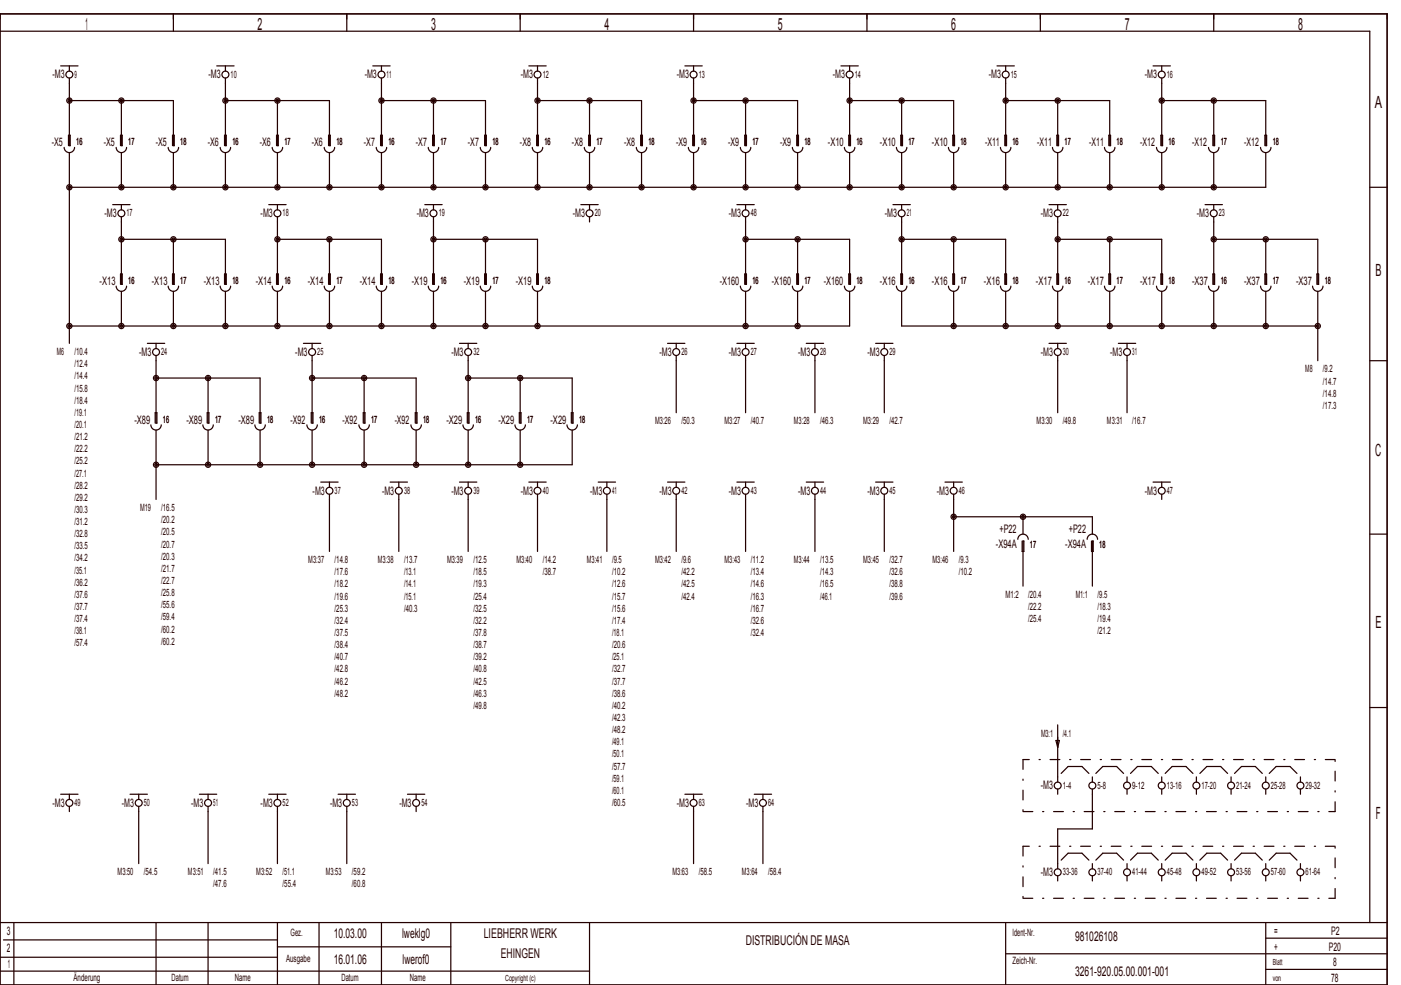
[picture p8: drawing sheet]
<svg xmlns="http://www.w3.org/2000/svg" width="404mm" height="284mm" viewBox="0 0 404 284" stroke-linecap="round" stroke-linejoin="round" font-family="sans-serif">
<g fill="none" stroke="#240000" stroke-width=".35">
<path d="M0 4h400v280h-400zM0 9h395v257M17.5 19h5M20 19v1.5M50 4v5M62.5 19h5M65 19v1.5M100 4v5M107.5 19h5M110 19v1.5M150 4v5M152.5 19h5"/>
<path d="M155 19v1.5M197.5 19h5M200 4v5M200 19v1.5M242.5 19h5M245 19v1.5M250 4v5M287.5 19h5M290 19v1.5M300 4v5M332.5 19h5M335 19v1.5"/>
<path d="M350 4v5M20 22.5v19.5h.3v-3h-.5v3M20 29h30v13h.2v-3h-.5v3M35 29v13h.3v-3h-.6v3M65 22.5v19.5h.2v-3h-.5v3M65 29h30v13h.2v-3h-.4v3M80 29v13h.2v-3h-.4v3M110 22.5v19.5h.3v-3h-.5v3M110 29h30v13h.3v-3h-.6v3M125 29v13h.3v-3h-.6v3M155 22.5v19.5h.2v-3h-.5v3M155 29h30v13h.2v-3h-.4v3"/>
<path d="M170 29v13h.2v-3h-.5v3M200 22.5v19.5h.3v-3h-.5v3M200 29h30v13h.3v-3h-.6v3M215 29v13h.2v-3h-.4v3M245 22.5v19.5h.3v-3h-.6v3M245 29h30v13h.2v-3h-.4v3M260 29v13h.2v-3h-.5v3M290 22.5v19.5h.3v-3h-.5v3M290 29h30v13h.3v-3h-.5v3M305 29v13h.2v-3h-.4v3M335 22.5v19.5h.3v-3h-.6v3M335 29h30v13h.2v-3h-.4v3"/>
<path d="M350 29v13h.2v-3h-.5v3M18.5 42.5a1.5 1.5 0 0 0 1.5 1.5 1.5 1.5 0 0 0 1.5-1.5M20 44v55M32.5 59h5M33.5 42.5a1.5 1.5 0 0 0 1.5 1.5 1.5 1.5 0 0 0 1.5-1.5M35 44v10M35 59v1.5M48.5 42.5a1.5 1.5 0 0 0 1.5 1.5 1.5 1.5 0 0 0 1.5-1.5M50 44v10M63.5 42.5a1.5 1.5 0 0 0 1.5 1.5 1.5 1.5 0 0 0 1.5-1.5M65 44v10M77.5 59h5"/>
<path d="M78.5 42.5a1.5 1.5 0 0 0 1.5 1.5 1.5 1.5 0 0 0 1.5-1.5M80 44v10M80 59v1.5M93.5 42.5a1.5 1.5 0 0 0 1.5 1.5 1.5 1.5 0 0 0 1.5-1.5M95 44v10M108.5 42.5a1.5 1.5 0 0 0 1.5 1.5 1.5 1.5 0 0 0 1.5-1.5M110 44v10M122.5 59h5M123.5 42.5a1.5 1.5 0 0 0 1.5 1.5 1.5 1.5 0 0 0 1.5-1.5M125 44v10M125 59v1.5M138.5 42.5a1.5 1.5 0 0 0 1.5 1.5 1.5 1.5 0 0 0 1.5-1.5"/>
<path d="M140 44v10M153.5 42.5a1.5 1.5 0 0 0 1.5 1.5 1.5 1.5 0 0 0 1.5-1.5M155 44v10M167.5 59h5M168.5 42.5a1.5 1.5 0 0 0 1.5 1.5 1.5 1.5 0 0 0 1.5-1.5M170 44v10M170 59v1.5M183.5 42.5a1.5 1.5 0 0 0 1.5 1.5 1.5 1.5 0 0 0 1.5-1.5M185 44v10M198.5 42.5a1.5 1.5 0 0 0 1.5 1.5 1.5 1.5 0 0 0 1.5-1.5M200 44v10M212.5 59h5"/>
<path d="M213.5 42.5a1.5 1.5 0 0 0 1.5 1.5 1.5 1.5 0 0 0 1.5-1.5M215 44v10M215 59v1.5M228.5 42.5a1.5 1.5 0 0 0 1.5 1.5 1.5 1.5 0 0 0 1.5-1.5M230 44v10M243.5 42.5a1.5 1.5 0 0 0 1.5 1.5 1.5 1.5 0 0 0 1.5-1.5M245 44v10M257.5 59h5M258.5 42.5a1.5 1.5 0 0 0 1.5 1.5 1.5 1.5 0 0 0 1.5-1.5M260 44v10M260 59v1.5M273.5 42.5a1.5 1.5 0 0 0 1.5 1.5 1.5 1.5 0 0 0 1.5-1.5"/>
<path d="M275 44v10M288.5 42.5a1.5 1.5 0 0 0 1.5 1.5 1.5 1.5 0 0 0 1.5-1.5M290 44v10M302.5 59h5M303.5 42.5a1.5 1.5 0 0 0 1.5 1.5 1.5 1.5 0 0 0 1.5-1.5M305 44v10M305 59v1.5M318.5 42.5a1.5 1.5 0 0 0 1.5 1.5 1.5 1.5 0 0 0 1.5-1.5M320 44v10M333.5 42.5a1.5 1.5 0 0 0 1.5 1.5 1.5 1.5 0 0 0 1.5-1.5M335 44v10M347.5 59h5"/>
<path d="M348.5 42.5a1.5 1.5 0 0 0 1.5 1.5 1.5 1.5 0 0 0 1.5-1.5M350 44v10M350 59v1.5M363.5 42.5a1.5 1.5 0 0 0 1.5 1.5 1.5 1.5 0 0 0 1.5-1.5M365 44v10h-345M395 54h5M35 62.5v19.5h.3v-3h-.6v3M35 69h30v13h.2v-3h-.5v3M50 69v13h.2v-3h-.5v3M80 62.5v19.5h.2v-3h-.4v3M80 69h30v13h.3v-3h-.5v3M95 69v13h.2v-3h-.4v3"/>
<path d="M125 62.5v19.5h.3v-3h-.6v3M125 69h30v13h.2v-3h-.5v3M140 69v13h.3v-3h-.6v3M170 62.5v1.5M215 62.5v19.5h.2v-3h-.4v3M215 69h30v13h.3v-3h-.6v3M230 69v13h.3v-3h-.6v3M260 62.5v19.5h.2v-3h-.5v3M260 69h30v13h.3v-3h-.5v3M275 69v13h.2v-3h-.4v3M305 62.5v19.5h.2v-3h-.4v3M305 69h30v13h.3v-3h-.6v3"/>
<path d="M320 69v13h.3v-3h-.5v3M350 62.5v19.5h.2v-3h-.5v3M350 69h30v13h.3v-3h-.6v3M365 69v13h.2v-3h-.4v3M33.5 82.5a1.5 1.5 0 0 0 1.5 1.5 1.5 1.5 0 0 0 1.5-1.5M35 84v10M42.5 99h5M45 99v1.5M48.5 82.5a1.5 1.5 0 0 0 1.5 1.5 1.5 1.5 0 0 0 1.5-1.5M50 84v10M63.5 82.5a1.5 1.5 0 0 0 1.5 1.5 1.5 1.5 0 0 0 1.5-1.5M65 84v10"/>
<path d="M78.5 82.5a1.5 1.5 0 0 0 1.5 1.5 1.5 1.5 0 0 0 1.5-1.5M80 84v10M87.5 99h5M90 99v1.5M93.5 82.5a1.5 1.5 0 0 0 1.5 1.5 1.5 1.5 0 0 0 1.5-1.5M95 84v10M108.5 82.5a1.5 1.5 0 0 0 1.5 1.5 1.5 1.5 0 0 0 1.5-1.5M110 84v10M123.5 82.5a1.5 1.5 0 0 0 1.5 1.5 1.5 1.5 0 0 0 1.5-1.5M125 84v10M132.5 99h5M135 99v1.5"/>
<path d="M138.5 82.5a1.5 1.5 0 0 0 1.5 1.5 1.5 1.5 0 0 0 1.5-1.5M140 84v10M153.5 82.5a1.5 1.5 0 0 0 1.5 1.5 1.5 1.5 0 0 0 1.5-1.5M155 84v10M192.5 99h5M195 99v1.5M212.5 99h5M213.5 82.5a1.5 1.5 0 0 0 1.5 1.5 1.5 1.5 0 0 0 1.5-1.5M215 84v10M215 99v1.5M228.5 82.5a1.5 1.5 0 0 0 1.5 1.5 1.5 1.5 0 0 0 1.5-1.5M230 84v10"/>
<path d="M232.5 99h5M235 99v1.5M243.5 82.5a1.5 1.5 0 0 0 1.5 1.5 1.5 1.5 0 0 0 1.5-1.5M245 84v10h-225M252.5 99h5M255 99v1.5M258.5 82.5a1.5 1.5 0 0 0 1.5 1.5 1.5 1.5 0 0 0 1.5-1.5M260 84v10h120M273.5 82.5a1.5 1.5 0 0 0 1.5 1.5 1.5 1.5 0 0 0 1.5-1.5M275 84v10M288.5 82.5a1.5 1.5 0 0 0 1.5 1.5 1.5 1.5 0 0 0 1.5-1.5M290 84v10"/>
<path d="M302.5 99h5M303.5 82.5a1.5 1.5 0 0 0 1.5 1.5 1.5 1.5 0 0 0 1.5-1.5M305 84v10M305 99v1.5M318.5 82.5a1.5 1.5 0 0 0 1.5 1.5 1.5 1.5 0 0 0 1.5-1.5M320 84v10M322.5 99h5M325 99v1.5M333.5 82.5a1.5 1.5 0 0 0 1.5 1.5 1.5 1.5 0 0 0 1.5-1.5M335 84v10M348.5 82.5a1.5 1.5 0 0 0 1.5 1.5 1.5 1.5 0 0 0 1.5-1.5M350 84v10"/>
<path d="M363.5 82.5a1.5 1.5 0 0 0 1.5 1.5 1.5 1.5 0 0 0 1.5-1.5M365 84v10M378.5 82.5a1.5 1.5 0 0 0 1.5 1.5 1.5 1.5 0 0 0 1.5-1.5M380 84v20M45 102.5v19.5h.2v-3h-.4v3M45 109h30v13h.3v-3h-.5v3M60 109v13h.2v-3h-.4v3M90 102.5v19.5h.3v-3h-.6v3M90 109h30v13h.2v-3h-.5v3M105 109v13h.3v-3h-.6v3M135 102.5v19.5h.2v-3h-.4v3M135 109h30v13h.3v-3h-.5v3"/>
<path d="M150 109v13h.2v-3h-.4v3M195 102.5v16.5M215 102.5v16.5M235 102.5v16.5M255 102.5v16.5M305 102.5v16.5M325 102.5v16.5M395 104h5M43.5 122.5a1.5 1.5 0 0 0 1.5 1.5 1.5 1.5 0 0 0 1.5-1.5M45 124v20M58.5 122.5a1.5 1.5 0 0 0 1.5 1.5 1.5 1.5 0 0 0 1.5-1.5M60 124v10"/>
<path d="M73.5 122.5a1.5 1.5 0 0 0 1.5 1.5 1.5 1.5 0 0 0 1.5-1.5M75 124v10M88.5 122.5a1.5 1.5 0 0 0 1.5 1.5 1.5 1.5 0 0 0 1.5-1.5M90 124v10M92.5 139h5M95 139v1.5M103.5 122.5a1.5 1.5 0 0 0 1.5 1.5 1.5 1.5 0 0 0 1.5-1.5M105 124v10M112.5 139h5M115 139v1.5M118.5 122.5a1.5 1.5 0 0 0 1.5 1.5 1.5 1.5 0 0 0 1.5-1.5M120 124v10"/>
<path d="M132.5 139h5M133.5 122.5a1.5 1.5 0 0 0 1.5 1.5 1.5 1.5 0 0 0 1.5-1.5M135 124v10M135 139v1.5M148.5 122.5a1.5 1.5 0 0 0 1.5 1.5 1.5 1.5 0 0 0 1.5-1.5M150 124v10M152.5 139h5M155 139v1.5M163.5 122.5a1.5 1.5 0 0 0 1.5 1.5 1.5 1.5 0 0 0 1.5-1.5M165 124v10h-120M172.5 139h5M175 139v1.5"/>
<path d="M192.5 139h5M195 139v1.5M212.5 139h5M215 139v1.5M232.5 139h5M235 139v1.5M252.5 139h5M255 139v1.5M272.5 139h5M275 139v1.5M332.5 139h5M335 139v1.5"/>
<path d="M95 142.5v16.5M115 142.5v16.5M135 142.5v16.5M155 142.5v16.5M175 142.5v16.5M195 142.5v16.5M215 142.5v16.5M235 142.5v16.5M255 142.5v16.5M275 142.5v16.5M275 149h40v5M293.5 155.5a1.5 1.5 0 0 1 1.5-1.5 1.5 1.5 0 0 1 1.5 1.5"/>
<path d="M294.7 156v3h.5v-3h-.2v13M295 149v5M313.5 155.5a1.5 1.5 0 0 1 1.5-1.5 1.5 1.5 0 0 1 1.5 1.5M314.7 156v3h.5v-3h-.2v13M335 142.5v1.5M395 154h5M304.5 213.5h1l-.5 2zM305 209v16.5M395 204h5M17.5 229h5M20 229v1.5M20 232.5v1.5"/>
<path d="M37.5 229h5M40 229v1.5M40 232.5v16.5M57.5 229h5M60 229v1.5M60 232.5v16.5M77.5 229h5M80 229v1.5M80 232.5v16.5M97.5 229h5M100 229v1.5M100 232.5v16.5"/>
<path d="M117.5 229h5M120 229v1.5M120 232.5v1.5M197.5 229h5M200 229v1.5M200 232.5v16.5M217.5 229h5M220 229v1.5M220 232.5v16.5M305 227.5v1.5M306 223l2-2h4l2 2M315 227.5v11.5h-10v11.5"/>
<path d="M315 224v1.5M316 223l2-2h4l2 2M325 224v1.5M325 227.5v1.5M326 223l2-2h4l2 2M335 224v1.5M335 227.5v1.5M336 223l2-2h4l2 2M345 224v1.5M345 227.5v1.5M346 223l2-2h4l2 2M355 224v1.5"/>
<path d="M355 227.5v1.5M356 223l2-2h4l2 2M365 224v1.5M365 227.5v1.5M366 223l2-2h4l2 2M375 224v1.5M375 227.5v1.5M305 252.5v1.5M306 248l2-2h4l2 2M315 249v1.5M315 252.5v1.5M316 248l2-2h4l2 2"/>
<path d="M325 249v1.5M325 252.5v1.5M326 248l2-2h4l2 2M335 249v1.5M335 252.5v1.5M336 248l2-2h4l2 2M345 249v1.5M345 252.5v1.5M346 248l2-2h4l2 2M355 249v1.5M355 252.5v1.5M356 248l2-2h4l2 2"/>
<path d="M365 249v1.5M365 252.5v1.5M366 248l2-2h4l2 2M375 249v1.5M375 252.5v1.5M0 276h80M0 266h400M1 271h79M4 266v18M45 266v18M60 266v18M80 266v18"/>
<path d="M80 273h50M92 266v18M110 266v18M130 266v18M170 266v18M290 266v18M290 275h110M365 266v18M365 279.5h35M365 270.5h35M0 280h170"/>
<circle cx="20" cy="21.5" r="1"/>
<circle cx="20" cy="29" r=".75"/>
<circle cx="20" cy="29" r=".38"/>
<circle cx="35" cy="29" r=".75"/>
<circle cx="35" cy="29" r=".38"/>
<circle cx="65" cy="21.5" r="1"/>
<circle cx="65" cy="29" r=".75"/>
<circle cx="65" cy="29" r=".38"/>
<circle cx="80" cy="29" r=".75"/>
<circle cx="80" cy="29" r=".38"/>
<circle cx="110" cy="21.5" r="1"/>
<circle cx="110" cy="29" r=".75"/>
<circle cx="110" cy="29" r=".38"/>
<circle cx="125" cy="29" r=".75"/>
<circle cx="125" cy="29" r=".38"/>
<circle cx="155" cy="21.5" r="1"/>
<circle cx="155" cy="29" r=".75"/>
<circle cx="155" cy="29" r=".38"/>
<circle cx="170" cy="29" r=".75"/>
<circle cx="170" cy="29" r=".38"/>
<circle cx="200" cy="21.5" r="1"/>
<circle cx="200" cy="29" r=".75"/>
<circle cx="200" cy="29" r=".38"/>
<circle cx="215" cy="29" r=".75"/>
<circle cx="215" cy="29" r=".38"/>
<circle cx="245" cy="21.5" r="1"/>
<circle cx="245" cy="29" r=".75"/>
<circle cx="245" cy="29" r=".38"/>
<circle cx="260" cy="29" r=".75"/>
<circle cx="260" cy="29" r=".38"/>
<circle cx="290" cy="21.5" r="1"/>
<circle cx="290" cy="29" r=".75"/>
<circle cx="290" cy="29" r=".38"/>
<circle cx="305" cy="29" r=".75"/>
<circle cx="305" cy="29" r=".38"/>
<circle cx="335" cy="21.5" r="1"/>
<circle cx="335" cy="29" r=".75"/>
<circle cx="335" cy="29" r=".38"/>
<circle cx="350" cy="29" r=".75"/>
<circle cx="350" cy="29" r=".38"/>
<circle cx="20" cy="54" r=".75"/>
<circle cx="20" cy="54" r=".38"/>
<circle cx="35" cy="54" r=".75"/>
<circle cx="35" cy="54" r=".38"/>
<circle cx="50" cy="54" r=".75"/>
<circle cx="50" cy="54" r=".38"/>
<circle cx="65" cy="54" r=".75"/>
<circle cx="65" cy="54" r=".38"/>
<circle cx="80" cy="54" r=".75"/>
<circle cx="80" cy="54" r=".38"/>
<circle cx="95" cy="54" r=".75"/>
<circle cx="95" cy="54" r=".38"/>
<circle cx="110" cy="54" r=".75"/>
<circle cx="110" cy="54" r=".38"/>
<circle cx="125" cy="54" r=".75"/>
<circle cx="125" cy="54" r=".38"/>
<circle cx="140" cy="54" r=".75"/>
<circle cx="140" cy="54" r=".38"/>
<circle cx="155" cy="54" r=".75"/>
<circle cx="155" cy="54" r=".38"/>
<circle cx="170" cy="54" r=".75"/>
<circle cx="170" cy="54" r=".38"/>
<circle cx="185" cy="54" r=".75"/>
<circle cx="185" cy="54" r=".38"/>
<circle cx="200" cy="54" r=".75"/>
<circle cx="200" cy="54" r=".38"/>
<circle cx="215" cy="54" r=".38"/>
<circle cx="215" cy="54" r=".75"/>
<circle cx="230" cy="54" r=".75"/>
<circle cx="230" cy="54" r=".38"/>
<circle cx="245" cy="54" r=".75"/>
<circle cx="245" cy="54" r=".38"/>
<circle cx="260" cy="54" r=".75"/>
<circle cx="260" cy="54" r=".38"/>
<circle cx="275" cy="54" r=".75"/>
<circle cx="275" cy="54" r=".38"/>
<circle cx="290" cy="54" r=".75"/>
<circle cx="290" cy="54" r=".38"/>
<circle cx="305" cy="54" r=".75"/>
<circle cx="305" cy="54" r=".38"/>
<circle cx="320" cy="54" r=".75"/>
<circle cx="320" cy="54" r=".38"/>
<circle cx="335" cy="54" r=".75"/>
<circle cx="335" cy="54" r=".38"/>
<circle cx="350" cy="54" r=".75"/>
<circle cx="350" cy="54" r=".38"/>
<circle cx="35" cy="61.5" r="1"/>
<circle cx="35" cy="69" r=".75"/>
<circle cx="35" cy="69" r=".38"/>
<circle cx="50" cy="69" r=".75"/>
<circle cx="50" cy="69" r=".38"/>
<circle cx="80" cy="61.5" r="1"/>
<circle cx="80" cy="69" r=".75"/>
<circle cx="80" cy="69" r=".38"/>
<circle cx="95" cy="69" r=".75"/>
<circle cx="95" cy="69" r=".38"/>
<circle cx="125" cy="61.5" r="1"/>
<circle cx="125" cy="69" r=".75"/>
<circle cx="125" cy="69" r=".38"/>
<circle cx="140" cy="69" r=".75"/>
<circle cx="140" cy="69" r=".38"/>
<circle cx="170" cy="61.5" r="1"/>
<circle cx="215" cy="61.5" r="1"/>
<circle cx="215" cy="69" r=".38"/>
<circle cx="215" cy="69" r=".75"/>
<circle cx="230" cy="69" r=".75"/>
<circle cx="230" cy="69" r=".38"/>
<circle cx="260" cy="61.5" r="1"/>
<circle cx="260" cy="69" r=".75"/>
<circle cx="260" cy="69" r=".38"/>
<circle cx="275" cy="69" r=".75"/>
<circle cx="275" cy="69" r=".38"/>
<circle cx="305" cy="69" r=".75"/>
<circle cx="305" cy="61.5" r="1"/>
<circle cx="305" cy="69" r=".38"/>
<circle cx="320" cy="69" r=".75"/>
<circle cx="320" cy="69" r=".38"/>
<circle cx="350" cy="61.5" r="1"/>
<circle cx="350" cy="69" r=".75"/>
<circle cx="350" cy="69" r=".38"/>
<circle cx="365" cy="69" r=".75"/>
<circle cx="365" cy="69" r=".38"/>
<circle cx="20" cy="94" r=".75"/>
<circle cx="20" cy="94" r=".38"/>
<circle cx="35" cy="94" r=".75"/>
<circle cx="35" cy="94" r=".38"/>
<circle cx="50" cy="94" r=".75"/>
<circle cx="50" cy="94" r=".38"/>
<circle cx="65" cy="94" r=".75"/>
<circle cx="65" cy="94" r=".38"/>
<circle cx="80" cy="94" r=".75"/>
<circle cx="80" cy="94" r=".38"/>
<circle cx="95" cy="94" r=".75"/>
<circle cx="95" cy="94" r=".38"/>
<circle cx="110" cy="94" r=".75"/>
<circle cx="110" cy="94" r=".38"/>
<circle cx="125" cy="94" r=".75"/>
<circle cx="125" cy="94" r=".38"/>
<circle cx="140" cy="94" r=".75"/>
<circle cx="140" cy="94" r=".38"/>
<circle cx="155" cy="94" r=".75"/>
<circle cx="155" cy="94" r=".38"/>
<circle cx="215" cy="94" r=".38"/>
<circle cx="215" cy="94" r=".75"/>
<circle cx="230" cy="94" r=".75"/>
<circle cx="230" cy="94" r=".38"/>
<circle cx="275" cy="94" r=".75"/>
<circle cx="275" cy="94" r=".38"/>
<circle cx="290" cy="94" r=".75"/>
<circle cx="290" cy="94" r=".38"/>
<circle cx="305" cy="94" r=".75"/>
<circle cx="305" cy="94" r=".38"/>
<circle cx="320" cy="94" r=".75"/>
<circle cx="320" cy="94" r=".38"/>
<circle cx="335" cy="94" r=".75"/>
<circle cx="335" cy="94" r=".38"/>
<circle cx="350" cy="94" r=".75"/>
<circle cx="350" cy="94" r=".38"/>
<circle cx="365" cy="94" r=".75"/>
<circle cx="365" cy="94" r=".38"/>
<circle cx="380" cy="94" r=".75"/>
<circle cx="380" cy="94" r=".38"/>
<circle cx="45" cy="101.5" r="1"/>
<circle cx="45" cy="109" r=".75"/>
<circle cx="45" cy="109" r=".38"/>
<circle cx="60" cy="109" r=".75"/>
<circle cx="60" cy="109" r=".38"/>
<circle cx="90" cy="101.5" r="1"/>
<circle cx="90" cy="109" r=".75"/>
<circle cx="90" cy="109" r=".38"/>
<circle cx="105" cy="109" r=".75"/>
<circle cx="105" cy="109" r=".38"/>
<circle cx="135" cy="101.5" r="1"/>
<circle cx="135" cy="109" r=".75"/>
<circle cx="135" cy="109" r=".38"/>
<circle cx="150" cy="109" r=".75"/>
<circle cx="150" cy="109" r=".38"/>
<circle cx="195" cy="101.5" r="1"/>
<circle cx="215" cy="101.5" r="1"/>
<circle cx="235" cy="101.5" r="1"/>
<circle cx="255" cy="101.5" r="1"/>
<circle cx="305" cy="101.5" r="1"/>
<circle cx="325" cy="101.5" r="1"/>
<circle cx="45" cy="134" r=".75"/>
<circle cx="45" cy="134" r=".38"/>
<circle cx="60" cy="134" r=".75"/>
<circle cx="60" cy="134" r=".38"/>
<circle cx="75" cy="134" r=".75"/>
<circle cx="75" cy="134" r=".38"/>
<circle cx="90" cy="134" r=".75"/>
<circle cx="90" cy="134" r=".38"/>
<circle cx="105" cy="134" r=".75"/>
<circle cx="105" cy="134" r=".38"/>
<circle cx="120" cy="134" r=".75"/>
<circle cx="120" cy="134" r=".38"/>
<circle cx="135" cy="134" r=".75"/>
<circle cx="135" cy="134" r=".38"/>
<circle cx="150" cy="134" r=".75"/>
<circle cx="150" cy="134" r=".38"/>
<circle cx="95" cy="141.5" r="1"/>
<circle cx="115" cy="141.5" r="1"/>
<circle cx="135" cy="141.5" r="1"/>
<circle cx="155" cy="141.5" r="1"/>
<circle cx="175" cy="141.5" r="1"/>
<circle cx="195" cy="141.5" r="1"/>
<circle cx="215" cy="141.5" r="1"/>
<circle cx="235" cy="141.5" r="1"/>
<circle cx="255" cy="141.5" r="1"/>
<circle cx="275" cy="141.5" r="1"/>
<circle cx="275" cy="149" r=".75"/>
<circle cx="275" cy="149" r=".38"/>
<circle cx="295" cy="149" r=".75"/>
<circle cx="295" cy="149" r=".38"/>
<circle cx="335" cy="141.5" r="1"/>
<circle cx="20" cy="231.5" r="1"/>
<circle cx="40" cy="231.5" r="1"/>
<circle cx="60" cy="231.5" r="1"/>
<circle cx="80" cy="231.5" r="1"/>
<circle cx="100" cy="231.5" r="1"/>
<circle cx="120" cy="231.5" r="1"/>
<circle cx="200" cy="231.5" r="1"/>
<circle cx="220" cy="231.5" r="1"/>
<circle cx="305" cy="226.5" r="1"/>
<circle cx="315" cy="226.5" r="1"/>
<circle cx="325" cy="226.5" r="1"/>
<circle cx="335" cy="226.5" r="1"/>
<circle cx="345" cy="226.5" r="1"/>
<circle cx="355" cy="226.5" r="1"/>
<circle cx="365" cy="226.5" r="1"/>
<circle cx="375" cy="226.5" r="1"/>
<circle cx="305" cy="251.5" r="1"/>
<circle cx="315" cy="251.5" r="1"/>
<circle cx="325" cy="251.5" r="1"/>
<circle cx="335" cy="251.5" r="1"/>
<circle cx="345" cy="251.5" r="1"/>
<circle cx="355" cy="251.5" r="1"/>
<circle cx="365" cy="251.5" r="1"/>
<circle cx="375" cy="251.5" r="1"/>
</g>
<path d="M295 219v15M385 219h-90M295 234h90M385 234v-15M295 244v15M295 259h90M385 259v-15M385 244h-90" fill="none" stroke="#240000" stroke-width=".35" stroke-dasharray="2.8 2.8 .4 2.8"/>
<g font-size="4.8" fill="#240000">
<text x="24.6" y="8.6">1</text>
<text x="74.3" y="8.6">2</text>
<text x="124.3" y="8.6">3</text>
<text x="174.3" y="8.6">4</text>
<text x="224.3" y="8.6">5</text>
<text x="274.3" y="8.6">6</text>
<text x="324.3" y="8.6">7</text>
<text x="374.3" y="8.6">8</text>
<text x="396.5" y="31.1">A</text>
<text x="396.7" y="79.6">B</text>
<text x="396.6" y="131.6">C</text>
<text x="396.7" y="181.1">E</text>
<text x="396.8" y="236.1">F</text>
</g>
<g font-size="3.9" fill="#240000">
<text x="96.2" y="270.3">10.03.00</text>
<text x="116" y="270.3">lweklg0</text>
<text x="139.5" y="270.3">LIEBHERR WERK</text>
<text x="215.1" y="272.3">DISTRIBUCIÓN DE MASA</text>
<text x="310" y="271.3">981026108</text>
<text x="96.2" y="277.8">16.01.06</text>
<text x="116.1" y="277.8">lwerof0</text>
<text x="144.4" y="276.3">EHINGEN</text>
<text x="310" y="281.3">3261­920.05.00.001­001</text>
</g>
<g font-size="3.4" fill="#240000">
<text x="15.2" y="22.6">­M3</text>
<text x="60.2" y="22.6">­M3</text>
<text x="105.2" y="22.6">­M3</text>
<text x="150.2" y="22.6">­M3</text>
<text x="195.2" y="22.6">­M3</text>
<text x="240.2" y="22.6">­M3</text>
<text x="285.2" y="22.6">­M3</text>
<text x="330.2" y="22.6">­M3</text>
<text x="14.9" y="42.1">­X5</text>
<text x="29.9" y="42.1">­X5</text>
<text x="44.9" y="42.1">­X5</text>
<text x="59.9" y="42.1">­X6</text>
<text x="74.9" y="42.1">­X6</text>
<text x="89.9" y="42.1">­X6</text>
<text x="104.9" y="42.1">­X7</text>
<text x="119.9" y="42.1">­X7</text>
<text x="134.9" y="42.1">­X7</text>
<text x="149.9" y="42.1">­X8</text>
<text x="164.9" y="42.1">­X8</text>
<text x="179.9" y="42.1">­X8</text>
<text x="194.9" y="42.1">­X9</text>
<text x="209.9" y="42.1">­X9</text>
<text x="224.9" y="42.1">­X9</text>
<text x="238.7" y="42.1">­X10</text>
<text x="253.7" y="42.1">­X10</text>
<text x="268.7" y="42.1">­X10</text>
<text x="284.1" y="42.1">­X11</text>
<text x="299.1" y="42.1">­X11</text>
<text x="314.1" y="42.1">­X11</text>
<text x="328.8" y="42.1">­X12</text>
<text x="343.8" y="42.1">­X12</text>
<text x="358.8" y="42.1">­X12</text>
<text x="30.2" y="62.6">­M3</text>
<text x="75.2" y="62.6">­M3</text>
<text x="120.2" y="62.6">­M3</text>
<text x="165.2" y="62.6">­M3</text>
<text x="210.2" y="62.6">­M3</text>
<text x="255.2" y="62.6">­M3</text>
<text x="300.2" y="62.6">­M3</text>
<text x="345.2" y="62.6">­M3</text>
<text x="28.7" y="82.1">­X13</text>
<text x="43.7" y="82.1">­X13</text>
<text x="58.7" y="82.1">­X13</text>
<text x="73.7" y="82.1">­X14</text>
<text x="88.7" y="82.1">­X14</text>
<text x="103.7" y="82.1">­X14</text>
<text x="118.7" y="82.1">­X19</text>
<text x="133.7" y="82.1">­X19</text>
<text x="148.7" y="82.1">­X19</text>
<text x="207.5" y="82.1">­X160</text>
<text x="222.5" y="82.1">­X160</text>
<text x="237.5" y="82.1">­X160</text>
<text x="253.7" y="82.1">­X16</text>
<text x="268.7" y="82.1">­X16</text>
<text x="283.7" y="82.1">­X16</text>
<text x="298.7" y="82.1">­X17</text>
<text x="313.7" y="82.1">­X17</text>
<text x="328.7" y="82.1">­X17</text>
<text x="343.7" y="82.1">­X37</text>
<text x="358.7" y="82.1">­X37</text>
<text x="373.7" y="82.1">­X37</text>
<text x="40.2" y="102.6">­M3</text>
<text x="85.2" y="102.6">­M3</text>
<text x="130.2" y="102.6">­M3</text>
<text x="190.2" y="102.6">­M3</text>
<text x="210.2" y="102.6">­M3</text>
<text x="230.2" y="102.6">­M3</text>
<text x="250.2" y="102.6">­M3</text>
<text x="300.2" y="102.6">­M3</text>
<text x="320.2" y="102.6">­M3</text>
<text x="38.7" y="122.1">­X89</text>
<text x="53.7" y="122.1">­X89</text>
<text x="68.7" y="122.1">­X89</text>
<text x="83.8" y="122.1">­X92</text>
<text x="98.8" y="122.1">­X92</text>
<text x="113.8" y="122.1">­X92</text>
<text x="128.7" y="122.1">­X29</text>
<text x="143.7" y="122.1">­X29</text>
<text x="158.7" y="122.1">­X29</text>
<text x="90.2" y="142.6">­M3</text>
<text x="110.2" y="142.6">­M3</text>
<text x="130.2" y="142.6">­M3</text>
<text x="150.2" y="142.6">­M3</text>
<text x="170.2" y="142.6">­M3</text>
<text x="190.2" y="142.6">­M3</text>
<text x="210.2" y="142.6">­M3</text>
<text x="230.2" y="142.6">­M3</text>
<text x="250.2" y="142.6">­M3</text>
<text x="270.2" y="142.6">­M3</text>
<text x="330.2" y="142.6">­M3</text>
<text x="288.2" y="153.7">+P22</text>
<text x="308.2" y="153.7">+P22</text>
<text x="287.2" y="158.1">­X94A</text>
<text x="307.2" y="158.1">­X94A</text>
<text x="300.2" y="227.6">­M3</text>
<text x="15.2" y="232.6">­M3</text>
<text x="35.2" y="232.6">­M3</text>
<text x="55.2" y="232.6">­M3</text>
<text x="75.2" y="232.6">­M3</text>
<text x="95.2" y="232.6">­M3</text>
<text x="115.2" y="232.6">­M3</text>
<text x="195.2" y="232.6">­M3</text>
<text x="215.2" y="232.6">­M3</text>
<text x="300.2" y="252.6">­M3</text>
<text x="2" y="269.6">3</text>
<text x="367.5" y="269.6">=</text>
<text x="383.8" y="269.6">P2</text>
<text x="2" y="274.6">2</text>
<text x="367.5" y="274.1">+</text>
<text x="383.2" y="274.1">P20</text>
<text x="2.2" y="279.1">1</text>
<text x="384.5" y="278.6">8</text>
<text x="383.9" y="283.1">78</text>
</g>
<g font-size="2.9" fill="#240000">
<text x="21.5" y="22.4">9</text>
<text x="66.5" y="22.4">10</text>
<text x="111.5" y="22.4">11</text>
<text x="156.5" y="22.4">12</text>
<text x="201.5" y="22.4">13</text>
<text x="246.5" y="22.4">14</text>
<text x="291.5" y="22.4">15</text>
<text x="336.5" y="22.4">16</text>
<text x="22" y="41.9">16</text>
<text x="37" y="41.9">17</text>
<text x="52" y="41.9">18</text>
<text x="67" y="41.9">16</text>
<text x="82" y="41.9">17</text>
<text x="97" y="41.9">18</text>
<text x="112" y="41.9">16</text>
<text x="127" y="41.9">17</text>
<text x="142" y="41.9">18</text>
<text x="157" y="41.9">16</text>
<text x="172" y="41.9">17</text>
<text x="187" y="41.9">18</text>
<text x="202" y="41.9">16</text>
<text x="217" y="41.9">17</text>
<text x="232" y="41.9">18</text>
<text x="247" y="41.9">16</text>
<text x="262" y="41.9">17</text>
<text x="277" y="41.9">18</text>
<text x="292" y="41.9">16</text>
<text x="307" y="41.9">17</text>
<text x="322" y="41.9">18</text>
<text x="337" y="41.9">16</text>
<text x="352" y="41.9">17</text>
<text x="367" y="41.9">18</text>
<text x="36.5" y="62.4">17</text>
<text x="81.5" y="62.4">18</text>
<text x="126.5" y="62.4">19</text>
<text x="171.5" y="62.4">20</text>
<text x="216.5" y="62.4">48</text>
<text x="261.5" y="62.4">21</text>
<text x="306.5" y="62.4">22</text>
<text x="351.5" y="62.4">23</text>
<text x="37" y="81.9">16</text>
<text x="52" y="81.9">17</text>
<text x="67" y="81.9">18</text>
<text x="82" y="81.9">16</text>
<text x="97" y="81.9">17</text>
<text x="112" y="81.9">18</text>
<text x="127" y="81.9">16</text>
<text x="142" y="81.9">17</text>
<text x="157" y="81.9">18</text>
<text x="217" y="81.9">16</text>
<text x="232" y="81.9">17</text>
<text x="247" y="81.9">18</text>
<text x="262" y="81.9">16</text>
<text x="277" y="81.9">17</text>
<text x="292" y="81.9">18</text>
<text x="307" y="81.9">16</text>
<text x="322" y="81.9">17</text>
<text x="337" y="81.9">18</text>
<text x="352" y="81.9">16</text>
<text x="367" y="81.9">17</text>
<text x="382" y="81.9">18</text>
<text x="16.4" y="102.4">M6</text>
<text x="21.5" y="102.4">/10.4</text>
<text x="21.5" y="105.9">/12.4</text>
<text x="46.5" y="102.4">24</text>
<text x="91.5" y="102.4">25</text>
<text x="136.5" y="102.4">32</text>
<text x="196.5" y="102.4">26</text>
<text x="216.5" y="102.4">27</text>
<text x="236.5" y="102.4">28</text>
<text x="256.5" y="102.4">29</text>
<text x="306.5" y="102.4">30</text>
<text x="326.5" y="102.4">31</text>
<text x="376.4" y="107.4">M8</text>
<text x="381.5" y="107.4">/9.2</text>
<text x="21.5" y="109.4">/14.4</text>
<text x="21.5" y="112.9">/15.8</text>
<text x="381.5" y="110.9">/14.7</text>
<text x="21.5" y="116.4">/18.4</text>
<text x="21.5" y="119.9">/19.1</text>
<text x="381.5" y="114.4">/14.8</text>
<text x="381.5" y="117.9">/17.3</text>
<text x="21.5" y="123.4">/20.1</text>
<text x="47" y="121.9">16</text>
<text x="62" y="121.9">17</text>
<text x="77" y="121.9">18</text>
<text x="92" y="121.9">16</text>
<text x="107" y="121.9">17</text>
<text x="122" y="121.9">18</text>
<text x="137" y="121.9">16</text>
<text x="152" y="121.9">17</text>
<text x="167" y="121.9">18</text>
<text x="188.9" y="122.4">M3:26</text>
<text x="196.5" y="122.4">/50.3</text>
<text x="208.9" y="122.4">M3:27</text>
<text x="216.5" y="122.4">/40.7</text>
<text x="228.9" y="122.4">M3:28</text>
<text x="236.5" y="122.4">/46.3</text>
<text x="248.9" y="122.4">M3:29</text>
<text x="256.5" y="122.4">/42.7</text>
<text x="298.9" y="122.4">M3:30</text>
<text x="306.5" y="122.4">/49.8</text>
<text x="319.2" y="122.4">M3:31</text>
<text x="326.5" y="122.4">/16.7</text>
<text x="21.5" y="126.9">/21.2</text>
<text x="21.5" y="130.4">/22.2</text>
<text x="21.5" y="133.9">/25.2</text>
<text x="21.5" y="137.4">/27.1</text>
<text x="21.5" y="140.9">/28.2</text>
<text x="96.5" y="142.4">37</text>
<text x="116.5" y="142.4">38</text>
<text x="136.5" y="142.4">39</text>
<text x="156.5" y="142.4">40</text>
<text x="176.5" y="142.4">41</text>
<text x="196.5" y="142.4">42</text>
<text x="216.5" y="142.4">43</text>
<text x="236.5" y="142.4">44</text>
<text x="256.5" y="142.4">45</text>
<text x="276.5" y="142.4">46</text>
<text x="336.5" y="142.4">47</text>
<text x="21.5" y="144.4">/29.2</text>
<text x="21.5" y="147.9">/30.3</text>
<text x="40.4" y="147.4">M19</text>
<text x="46.5" y="147.4">/16.5</text>
<text x="21.5" y="151.4">/31.2</text>
<text x="21.5" y="154.9">/32.8</text>
<text x="46.5" y="150.9">/20.2</text>
<text x="46.5" y="154.4">/20.5</text>
<text x="21.5" y="158.4">/33.5</text>
<text x="21.5" y="161.9">/34.2</text>
<text x="46.5" y="157.9">/20.7</text>
<text x="46.5" y="161.4">/20.3</text>
<text x="297" y="157.9">17</text>
<text x="317" y="157.9">18</text>
<text x="21.5" y="165.4">/35.1</text>
<text x="46.5" y="164.9">/21.7</text>
<text x="88.9" y="162.4">M3:37</text>
<text x="96.5" y="162.4">/14.8</text>
<text x="96.5" y="165.9">/17.6</text>
<text x="108.9" y="162.4">M3:38</text>
<text x="116.5" y="162.4">/13.7</text>
<text x="116.5" y="165.9">/13.1</text>
<text x="128.9" y="162.4">M3:39</text>
<text x="136.5" y="162.4">/12.5</text>
<text x="136.5" y="165.9">/18.5</text>
<text x="148.9" y="162.4">M3:40</text>
<text x="156.5" y="162.4">/14.2</text>
<text x="156.5" y="165.9">/38.7</text>
<text x="169.2" y="162.4">M3:41</text>
<text x="176.5" y="162.4">/9.5</text>
<text x="176.5" y="165.9">/10.2</text>
<text x="188.9" y="162.4">M3:42</text>
<text x="196.5" y="162.4">/9.6</text>
<text x="196.5" y="165.9">/42.2</text>
<text x="208.9" y="162.4">M3:43</text>
<text x="216.5" y="162.4">/11.2</text>
<text x="216.5" y="165.9">/13.4</text>
<text x="228.9" y="162.4">M3:44</text>
<text x="236.5" y="162.4">/13.5</text>
<text x="236.5" y="165.9">/14.3</text>
<text x="248.9" y="162.4">M3:45</text>
<text x="256.5" y="162.4">/32.7</text>
<text x="256.5" y="165.9">/32.6</text>
<text x="268.9" y="162.4">M3:46</text>
<text x="276.5" y="162.4">/9.3</text>
<text x="276.5" y="165.9">/10.2</text>
<text x="21.5" y="168.9">/36.2</text>
<text x="21.5" y="172.4">/37.6</text>
<text x="46.5" y="168.4">/22.7</text>
<text x="46.5" y="171.9">/25.8</text>
<text x="96.5" y="169.4">/18.2</text>
<text x="96.5" y="172.9">/19.6</text>
<text x="116.5" y="169.4">/14.1</text>
<text x="116.5" y="172.9">/15.1</text>
<text x="136.5" y="169.4">/19.3</text>
<text x="136.5" y="172.9">/25.4</text>
<text x="176.5" y="169.4">/12.6</text>
<text x="176.5" y="172.9">/15.7</text>
<text x="196.5" y="169.4">/42.5</text>
<text x="196.5" y="172.9">/42.4</text>
<text x="216.5" y="169.4">/14.6</text>
<text x="216.5" y="172.9">/16.3</text>
<text x="236.5" y="169.4">/16.5</text>
<text x="236.5" y="172.9">/46.1</text>
<text x="256.5" y="169.4">/38.8</text>
<text x="256.5" y="172.9">/39.6</text>
<text x="289.9" y="172.4">M1:2</text>
<text x="296.5" y="172.4">/20.4</text>
<text x="310.2" y="172.4">M1:1</text>
<text x="316.5" y="172.4">/9.5</text>
<text x="21.5" y="175.9">/37.7</text>
<text x="21.5" y="179.4">/37.4</text>
<text x="46.5" y="175.4">/55.6</text>
<text x="46.5" y="178.9">/59.4</text>
<text x="96.5" y="176.4">/25.3</text>
<text x="96.5" y="179.9">/32.4</text>
<text x="116.5" y="176.4">/40.3</text>
<text x="136.5" y="176.4">/32.5</text>
<text x="136.5" y="179.9">/32.2</text>
<text x="176.5" y="176.4">/15.6</text>
<text x="176.5" y="179.9">/17.4</text>
<text x="216.5" y="176.4">/16.7</text>
<text x="216.5" y="179.9">/32.6</text>
<text x="296.5" y="175.9">/22.2</text>
<text x="296.5" y="179.4">/25.4</text>
<text x="316.5" y="175.9">/18.3</text>
<text x="316.5" y="179.4">/19.4</text>
<text x="21.5" y="182.9">/38.1</text>
<text x="46.5" y="182.4">/60.2</text>
<text x="46.5" y="185.9">/60.2</text>
<text x="96.5" y="183.4">/37.5</text>
<text x="136.5" y="183.4">/37.8</text>
<text x="176.5" y="183.4">/18.1</text>
<text x="216.5" y="183.4">/32.4</text>
<text x="316.5" y="182.9">/21.2</text>
<text x="21.5" y="186.4">/57.4</text>
<text x="96.5" y="186.9">/38.4</text>
<text x="96.5" y="190.4">/40.7</text>
<text x="136.5" y="186.9">/38.7</text>
<text x="136.5" y="190.4">/39.2</text>
<text x="176.5" y="186.9">/20.6</text>
<text x="176.5" y="190.4">/25.1</text>
<text x="96.5" y="193.9">/42.8</text>
<text x="96.5" y="197.4">/46.2</text>
<text x="136.5" y="193.9">/40.8</text>
<text x="136.5" y="197.4">/42.5</text>
<text x="176.5" y="193.9">/32.7</text>
<text x="176.5" y="197.4">/37.7</text>
<text x="96.5" y="200.9">/48.2</text>
<text x="136.5" y="200.9">/46.3</text>
<text x="176.5" y="200.9">/38.6</text>
<text x="136.5" y="204.4">/49.8</text>
<text x="176.5" y="204.4">/40.2</text>
<text x="176.5" y="207.9">/42.3</text>
<text x="176.5" y="211.4">/48.2</text>
<text x="176.5" y="214.9">/49.1</text>
<text x="300.2" y="212.4">M3:1</text>
<text x="306.5" y="212.4">/4.1</text>
<text x="176.5" y="218.4">/50.1</text>
<text x="176.5" y="221.9">/57.7</text>
<text x="176.5" y="225.4">/59.1</text>
<text x="306.5" y="227.4">1­4</text>
<text x="316.5" y="227.4">5­8</text>
<text x="326.5" y="227.4">9­12</text>
<text x="336.5" y="227.4">13­16</text>
<text x="346.5" y="227.4">17­20</text>
<text x="356.5" y="227.4">21­24</text>
<text x="366.5" y="227.4">25­28</text>
<text x="376.5" y="227.4">29­32</text>
<text x="21.5" y="232.4">49</text>
<text x="41.5" y="232.4">50</text>
<text x="61.5" y="232.4">51</text>
<text x="81.5" y="232.4">52</text>
<text x="101.5" y="232.4">53</text>
<text x="121.5" y="232.4">54</text>
<text x="176.5" y="228.9">/60.1</text>
<text x="176.5" y="232.4">/60.5</text>
<text x="201.5" y="232.4">63</text>
<text x="221.5" y="232.4">64</text>
<text x="33.9" y="252.4">M3:50</text>
<text x="41.5" y="252.4">/54.5</text>
<text x="54.2" y="252.4">M3:51</text>
<text x="61.5" y="252.4">/41.5</text>
<text x="61.5" y="255.9">/47.6</text>
<text x="73.9" y="252.4">M3:52</text>
<text x="81.5" y="252.4">/51.1</text>
<text x="81.5" y="255.9">/55.4</text>
<text x="93.9" y="252.4">M3:53</text>
<text x="101.5" y="252.4">/59.2</text>
<text x="101.5" y="255.9">/60.8</text>
<text x="193.9" y="252.4">M3:63</text>
<text x="201.5" y="252.4">/58.5</text>
<text x="213.9" y="252.4">M3:64</text>
<text x="221.5" y="252.4">/58.4</text>
<text x="306.5" y="252.4">33­36</text>
<text x="316.5" y="252.4">37­40</text>
<text x="326.5" y="252.4">41­44</text>
<text x="336.5" y="252.4">45­48</text>
<text x="346.5" y="252.4">49­52</text>
<text x="356.5" y="252.4">53­56</text>
<text x="366.5" y="252.4">57­60</text>
<text x="376.5" y="252.4">61­64</text>
<text x="83.8" y="269.9">Gez.</text>
<text x="292" y="269.9">Ident­Nr.</text>
<text x="82.5" y="277.4">Ausgabe</text>
<text x="292" y="277.9">Zeich­Nr.</text>
<text x="21.2" y="282.9">Änderung</text>
<text x="49.5" y="282.9">Datum</text>
<text x="67.7" y="282.9">Name</text>
<text x="98.5" y="282.9">Datum</text>
<text x="118.2" y="282.9">Name</text>
</g>
<g font-size="2.4" fill="#240000">
<text x="367" y="278.3">Blatt</text>
<text x="145.7" y="282.8">Copyright (c)</text>
<text x="367" y="282.8">von</text>
</g>
</svg>
